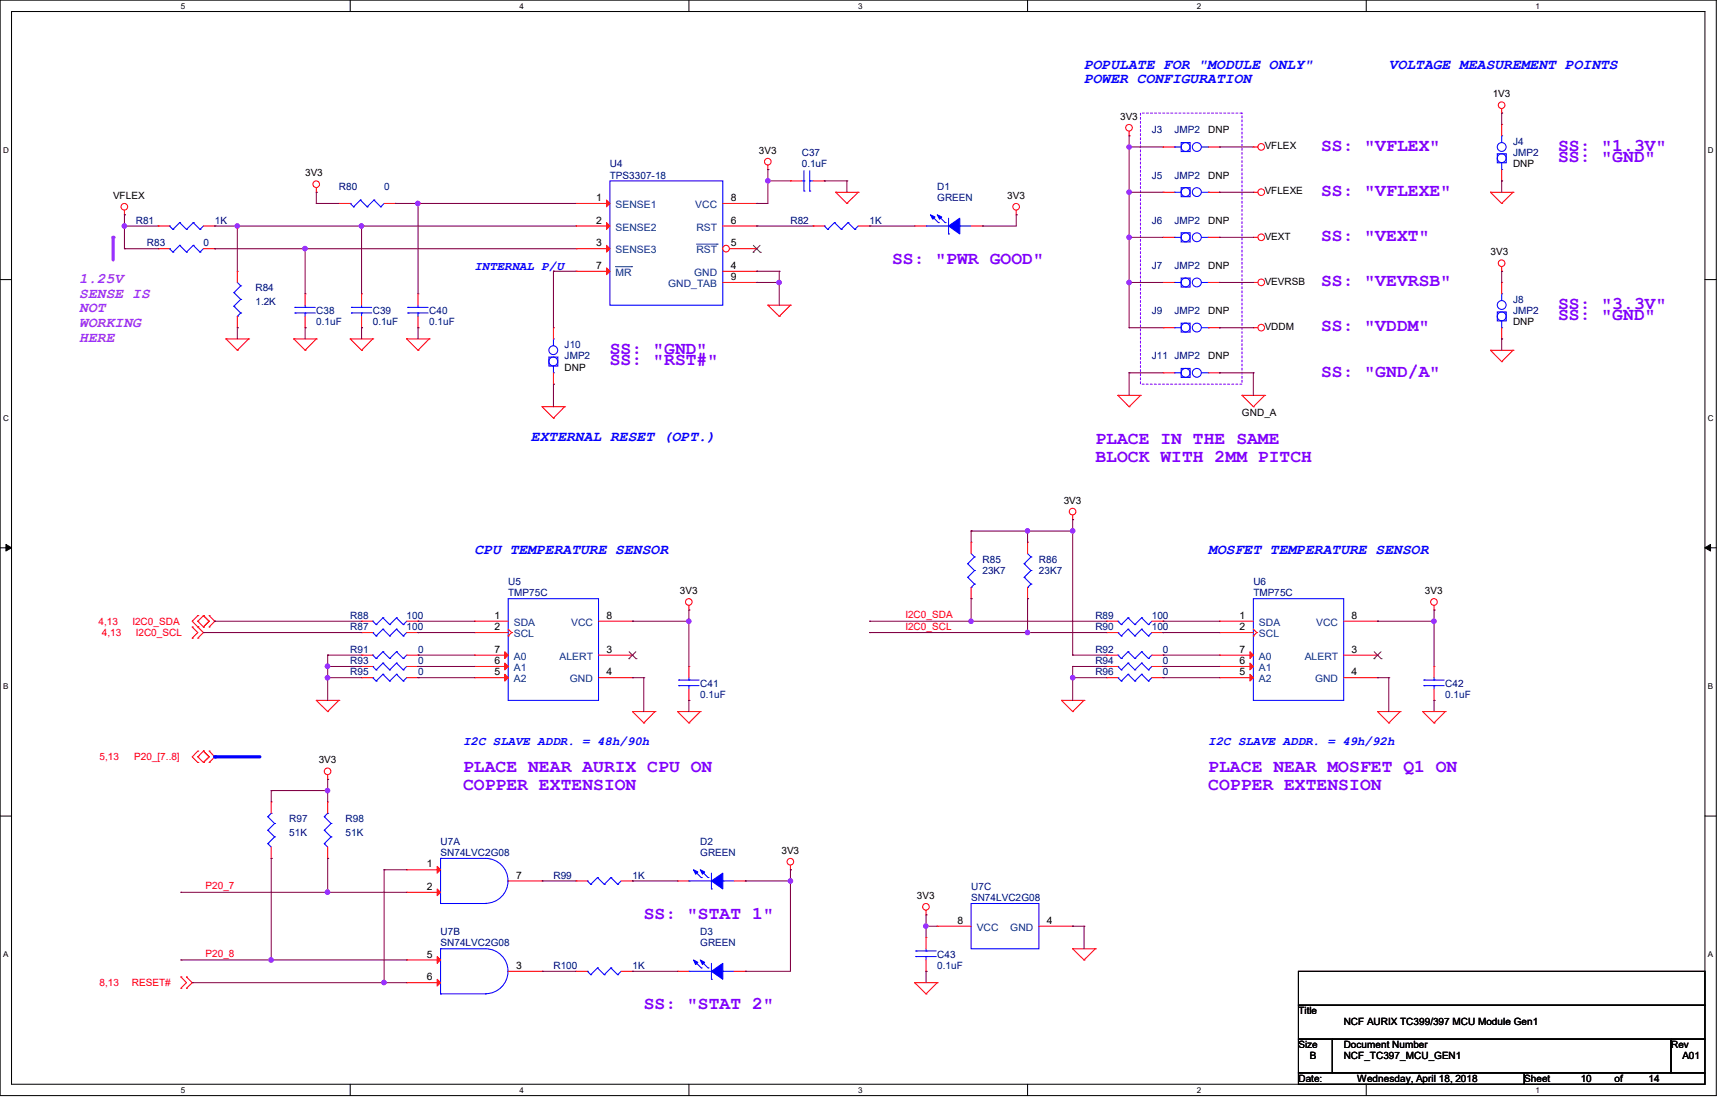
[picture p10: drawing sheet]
<svg xmlns="http://www.w3.org/2000/svg" width="432mm" height="279mm" viewBox="0 0 432 279" stroke-linecap="round" stroke-linejoin="round" font-family="sans-serif">
<path d="M0 0h428.6v273.6h-428.6zM2.9 2.9h422.9v267.8h-422.9z" fill="none" stroke="#000" stroke-width=".25"/>
<g fill="#fff">
<path d="M45.2 .4h1.1v2.2h-1.1z"/>
<path d="M45.2 271.1h1.1v2.2h-1.1z"/>
</g>
<path d="M87.5 0v2.9M87.5 270.7v2.9" fill="none" stroke="#000" stroke-width=".25"/>
<g fill="#fff">
<path d="M129.8 .4h1.1v2.2h-1.1z"/>
<path d="M129.8 271.1h1.1v2.2h-1.1z"/>
</g>
<path d="M172 0v2.9M172 270.7v2.9" fill="none" stroke="#000" stroke-width=".25"/>
<g fill="#fff">
<path d="M214.3 .4h1.1v2.2h-1.1z"/>
<path d="M214.3 271.1h1.1v2.2h-1.1z"/>
</g>
<path d="M256.6 0v2.9M256.6 270.7v2.9" fill="none" stroke="#000" stroke-width=".25"/>
<g fill="#fff">
<path d="M298.9 .4h1.1v2.2h-1.1z"/>
<path d="M298.9 271.1h1.1v2.2h-1.1z"/>
</g>
<path d="M341.2 0v2.9M341.2 270.7v2.9" fill="none" stroke="#000" stroke-width=".25"/>
<g fill="#fff">
<path d="M383.5 .4h1.1v2.2h-1.1z"/>
<path d="M383.5 271.1h1.1v2.2h-1.1z"/>
<path d="M.8 36.3h1.4v2.3h-1.4z"/>
<path d="M426.5 36.3h1.4v2.3h-1.4z"/>
<path d="M.8 103.3h1.4v2.2h-1.4z"/>
<path d="M426.5 103.3h1.4v2.2h-1.4z"/>
</g>
<path d="M0 69.8h2.9M425.8 69.8h2.8" fill="none" stroke="#000" stroke-width=".25"/>
<g fill="#fff">
<path d="M.8 170.2h1.3v2.3h-1.3z"/>
<path d="M426.5 170.2h1.3v2.3h-1.3z"/>
</g>
<path d="M0 136.8h2.9M425.8 136.8h2.8" fill="none" stroke="#000" stroke-width=".25"/>
<path d="M1.5 135.9l1.4 .9-1.4 .8zM425.8 136.8l1.4-.9v1.7z" fill="#000" stroke="#000" stroke-width=".25"/>
<g fill="#fff">
<path d="M.8 237.2h1.3v2.2h-1.3z"/>
<path d="M426.5 237.2h1.3v2.2h-1.3z"/>
</g>
<path d="M0 203.8h2.9M425.8 203.8h2.8" fill="none" stroke="#000" stroke-width=".25"/>
<path d="M284.8 28.2h25.4v67.7h-25.4z" fill="none" stroke="#8000ff" stroke-width=".25" stroke-dasharray=".5"/>
<path d="M28.2 59.3v5.6" fill="none" stroke="#f0f" stroke-width=".8"/>
<circle cx="28.2" cy="59.3" r=".4" fill="#f0f"/>
<g fill="none" stroke="#f00" stroke-width=".25">
<path d="M282 33.9h.1M282 32.8v1.1M290.4 36.7h.1M290.4 36.7h2.9M301.8 36.7h2.7M304.5 36.7h.1M313 36.7h.1M313 36.7h1.2M375 28.2h.1M375 27.1v1.1M31.1 53.6h.1M31.1 52.5v1.1"/>
<path d="M39.5 56.4h.1M39.5 56.4h2.8M50.8 56.4h2.8M53.6 56.4h.1M79 48h.1M79 46.9v1.1M84.6 50.8h.1M84.6 50.8h2.9M95.9 50.8h2.8M98.7 50.8h.1M143.8 50.8h.1M143.8 56.4h.1"/>
<path d="M143.8 50.8h8.5M143.8 56.4h8.5M191.8 42.3h.1M191.8 41.2v1.1M208.7 48h.1M208.7 48h5.6M208.7 48l2.8 2.8M211.5 50.8h.1M214.3 48h.1M214.3 48l-2.8 2.8M253.8 53.6h.1M253.8 52.5v1.1"/>
<path d="M290.4 48h.1M290.4 59.3h.1M290.4 48h2.9M290.4 59.3h2.9M301.8 48h2.7M301.8 59.3h2.7M304.5 48h.1M304.5 59.3h.1M313 59.3h.1M313 48h.1M313 48h1.2M313 59.3h1.2"/>
<path d="M372.2 48h.1M372.2 48h5.7M372.2 48l2.8 2.8M375 50.8h.1M377.9 48h.1M377.9 48l-2.9 2.8M59.3 67.7h.1M59.3 67.7v2.8M59.3 79v2.8M76.2 73.4h.1M76.2 73.4v2.8M76.2 79v2.8"/>
<path d="M90.3 73.4h.1M90.3 73.4v2.8M90.3 79v2.8M104.4 73.4h.1M104.4 73.4v2.8M104.4 79v2.8M143.8 62.1h.1M143.8 62.1h8.5M180.5 67.7h8.5M189 67.7h.1M191.8 76.2h.1M191.8 76.2h5.6"/>
<path d="M191.8 76.2l2.8 2.8M194.6 79h.1M197.4 76.2h.1M197.4 76.2l-2.8 2.8M290.4 70.5h.1M290.4 70.5h2.9M301.8 70.5h2.7M304.5 70.5h.1M313 70.5h.1M313 70.5h1.2M375 67.7h.1M375 70.5h.1"/>
<path d="M375 66.6v1.1M375 70.5v2.9M56.4 84.6h.1M56.4 84.6h5.7M56.4 84.6l2.9 2.9M59.3 87.5h.1M59.3 81.8h.1M62.1 84.6h.1M62.1 84.6l-2.8 2.9M73.4 84.6h.1M73.4 84.6h5.6M73.4 84.6l2.8 2.9"/>
<path d="M76.2 87.5h.1M76.2 81.8h.1M79 84.6h.1M79 84.6l-2.8 2.9M87.5 84.6h.1M87.5 84.6h5.6M87.5 84.6l2.8 2.9M90.3 87.5h.1M90.3 81.8h.1M93.1 84.6h.1M93.1 84.6l-2.8 2.9M101.6 84.6h.1"/>
<path d="M101.6 84.6h5.6M101.6 84.6l2.8 2.9M104.4 87.5h.1M104.4 81.8h.1M107.2 84.6h.1M107.2 84.6l-2.8 2.9M279.2 98.7h.1M279.2 98.7h5.6M279.2 98.7l2.8 2.9M284.8 98.7h.1M284.8 98.7l-2.8 2.9M290.4 93.1h.1"/>
<path d="M290.4 93.1h2.9M301.8 93.1h2.7M304.5 93.1h.1M310.2 98.7h.1M310.2 98.7h5.6M310.2 98.7l2.8 2.9M313 81.8h.1M313 81.8h1.2M315.8 98.7h.1M315.8 98.7l-2.8 2.9M372.2 87.5h.1M372.2 87.5h5.7"/>
<path d="M372.2 87.5l2.8 2.8M375 90.3h.1M375 84.6h.1M375 81.8v2.8M377.9 87.5h.1M377.9 87.5l-2.9 2.8M135.4 101.6h.1M135.4 101.6h5.6M135.4 101.6l2.8 2.8M138.2 104.4h.1M141 101.6h.1M141 101.6l-2.8 2.8"/>
<path d="M282 101.6h.1M313 101.6h.1M242.5 135.4h.1M242.5 135.4v2.8M256.6 135.4h.1M256.6 135.4v2.8M267.9 129.8h.1M267.9 128.6v1.2M48 159.3h.1M48 156.5h.1M48 156.5l1.4 1.4-1.4 1.4M49.4 153.7h.1"/>
<path d="M49.4 155.1h.1M49.4 156.5h.1M49.4 159.3h.1M49.4 155.1l1.4 1.4M49.4 153.7l-1.4 1.4 1.4 1.4M49.4 156.5l1.4 1.4-1.4 1.4M50.8 156.5h.1M50.8 153.7h.1M50.8 153.7l1.4 1.4-1.4 1.4M50.8 153.7l-1.4 1.4M52.2 153.7h.1M52.2 156.5h.1"/>
<path d="M52.2 153.7l1.4 1.4-1.4 1.4M90.3 155.1h.1M90.3 157.9h.1M90.3 155.1h2.8M90.3 157.9h2.8M101.6 155.1h2.8M101.6 157.9h2.8M104.4 155.1h.1M104.4 157.9h.1M172 152.3h.1M172 151.2v1.1M242.5 149.5h.1"/>
<path d="M242.5 146.7v2.8M256.6 149.5h.1M256.6 146.7v2.8M276.4 155.1h.1M276.4 157.9h.1M276.4 155.1h2.8M276.4 157.9h2.8M287.7 155.1h2.7M287.7 157.9h2.7M290.4 155.1h.1M290.4 157.9h.1M304.5 155.1h.1"/>
<path d="M304.5 157.9h.1M304.5 155.1h8.5M304.5 157.9h8.5M313 158.8h.1M313 157.1l.9 .8M313.9 157.9h.1M313.9 157.9l-.9 .9M335.6 155.1h8.4M344 155.1h.1M358.1 152.3h.1M358.1 151.2v1.1M79 174.9h.1"/>
<path d="M79 174.9h5.6M79 174.9l2.8 2.8M81.8 177.7h.1M84.6 174.9h.1M84.6 174.9l-2.8 2.8M90.3 163.6h.1M90.3 166.4h.1M90.3 169.2h.1M90.3 163.6h2.8M90.3 166.4h2.8M90.3 169.2h2.8M101.6 163.6h2.8"/>
<path d="M101.6 166.4h2.8M101.6 169.2h2.8M104.4 163.6h.1M104.4 166.4h.1M104.4 169.2h.1M157.9 177.7h.1M157.9 177.7h5.7M157.9 177.7l2.9 2.8M163.6 177.7h.1M163.6 177.7l-2.8 2.8M169.2 177.7h.1M169.2 177.7h5.7"/>
<path d="M169.2 177.7l2.8 2.8M174.9 177.7h.1M174.9 177.7l-2.9 2.8M265.1 174.9h.1M265.1 174.9h5.6M265.1 174.9l2.8 2.8M267.9 177.7h.1M270.7 174.9h.1M270.7 174.9l-2.8 2.8M276.4 166.4h.1M276.4 166.4h2.8M287.7 166.4h2.7"/>
<path d="M290.4 166.4h.1M304.5 163.6h.1M304.5 166.4h.1M304.5 169.2h.1M304.5 163.6h8.5M304.5 166.4h8.5M304.5 169.2h8.5M335.6 163.6h8.4M335.6 169.2h8.4M344 177.7h.1M344 169.2h.1M344 163.6h.1"/>
<path d="M344 177.7h5.7M344 177.7l2.8 2.8M349.7 177.7h.1M349.7 177.7l-2.9 2.8M355.3 177.7h.1M355.3 177.7h5.6M355.3 177.7l2.8 2.8M358.1 166.4h.1M358.1 174.9h.1M358.1 166.4v2.8M358.1 172v2.9M360.9 177.7h.1"/>
<path d="M360.9 177.7l-2.8 2.8M49.4 187.5h.1M49.4 189h.1M49.4 190.4h.1M49.4 189l1.4 1.4M49.4 187.5l-1.4 1.5 1.4 1.4M50.8 190.4h.1M50.8 187.5h.1M50.8 187.5l1.4 1.5-1.4 1.4M50.8 187.5l-1.4 1.5M52.2 187.5h.1M52.2 190.4h.1"/>
<path d="M52.2 187.5l1.4 1.5-1.4 1.4M81.8 194.6h.1M81.8 193.5v1.1M160.8 180.5h.1M172 180.5h.1M346.8 180.5h.1M358.1 180.5h.1M67.7 214.3h.1M67.7 200.2h.1M67.7 200.2v2.9M67.7 211.5v2.8M101.6 217.2h.1"/>
<path d="M101.6 217.2h8.4M126.9 220h8.5M135.4 220h.1M143.8 220h.1M143.8 220h2.9M155.1 220h2.8M157.9 220h.1M169.2 220h.1M169.2 220h2.8M183.3 220h2.8M186.1 220h.1M197.4 217.2h.1"/>
<path d="M197.4 216v1.2M101.6 222.8h.1M101.6 239.7h.1M101.6 222.8h8.4M101.6 239.7h8.4M231.3 228.4h.1M231.3 234.1h.1M231.3 227.3v1.1M231.3 234.1v2.8M231.3 239.7v2.8M234.1 231.3h.1M234.1 231.3h8.4"/>
<path d="M259.5 231.3h8.4M267.9 236.9h.1M267.9 231.3h.1M267.9 236.9h5.7M267.9 236.9l2.8 2.8M270.7 239.7h.1M273.6 236.9h.1M273.6 236.9l-2.9 2.8M45.2 246.8h.1M45.2 243.9h.1M45.2 243.9l1.4 1.5-1.4 1.4M46.6 243.9h.1"/>
<path d="M46.6 246.8h.1M46.6 243.9l1.4 1.5-1.4 1.4M101.6 245.4h.1M101.6 245.4h8.4M126.9 242.5h8.5M135.4 242.5h.1M169.2 242.5h.1M169.2 242.5h2.8M183.3 242.5h2.8M186.1 242.5h.1M228.4 245.4h.1M228.4 245.4h5.7"/>
<path d="M228.4 245.4l2.9 2.8M231.3 248.2h.1M231.3 242.5h.1M234.1 245.4h.1M234.1 245.4l-2.8 2.8"/>
<circle cx="282" cy="31.9" r=".83"/>
<circle cx="315" cy="36.7" r=".83"/>
<circle cx="375" cy="26.3" r=".83"/>
<circle cx="31.1" cy="51.6" r=".83"/>
<circle cx="79" cy="46" r=".83"/>
<circle cx="191.7" cy="40.4" r=".83"/>
<circle cx="253.8" cy="51.6" r=".83"/>
<circle cx="315" cy="48" r=".83"/>
<circle cx="315" cy="59.2" r=".83"/>
<circle cx="315" cy="70.5" r=".83"/>
<circle cx="375" cy="65.7" r=".83"/>
<circle cx="315" cy="81.8" r=".83"/>
<circle cx="267.9" cy="127.7" r=".83"/>
<circle cx="172" cy="150.3" r=".83"/>
<circle cx="358.1" cy="150.3" r=".83"/>
<circle cx="81.8" cy="192.6" r=".83"/>
<circle cx="197.4" cy="215.2" r=".83"/>
<circle cx="231.2" cy="226.4" r=".83"/>
</g>
<path d="M324.3 242.5h101.5v8.5h-101.5zM324.3 251h101.5v8.5h-101.5zM324.3 259.5h8.4v8.4h-8.4zM332.7 259.5h84.6v8.4h-84.6zM417.3 259.5h8.5v8.4h-8.5zM324.3 267.9h56.4v2.8h-56.4zM380.7 267.9h45.1v2.8h-45.1z" fill="none" stroke="#000" stroke-width=".25"/>
<g fill="none" stroke="#00f" stroke-width=".25">
<path d="M293.3 36.7h.1M293.3 36.7h1.7M295 35.6h2.2v2.2h-2.2zM300.1 36.7h1.7M301.8 36.7h.1M42.3 56.4h.1M42.3 56.4l.9 .9M43.2 57.3h.1M44.9 55.6h.1M44.9 55.6l1.7 1.7M44.9 55.6l-1.7 1.7M46.6 57.3h.1"/>
<path d="M48.3 55.6h.1M48.3 55.6l1.7 1.7M48.3 55.6l-1.7 1.7M50 57.3h.1M50.8 56.4l-.8 .9M87.5 50.8h.1M87.5 50.8l.8 .8M88.3 51.6h.1M90 50h.1M90 50l1.7 1.6M90 50l-1.7 1.6M91.7 51.6h.1"/>
<path d="M93.4 50h.1M93.4 50l1.7 1.6M93.4 50l-1.7 1.6M95.1 51.6h.1M95.9 50.8l-.8 .8M152.3 45.2h28.2v31h-28.2zM293.3 48h.1M293.3 59.3h.1M293.3 48h1.7M293.3 59.3h1.7M295 46.9h2.2v2.2h-2.2zM295 58.1h2.2v2.3h-2.2z"/>
<path d="M300.1 48h1.7M300.1 59.3h1.7M301.8 48h.1M301.8 59.3h.1M58.4 73.1h.1M58.4 76.5h.1M58.4 73.1l1.7 1.7M58.4 76.5l1.7 1.6M59.3 79h.1M59.3 70.5l.8 .9M60.1 71.4h.1M60.1 74.8h.1"/>
<path d="M60.1 78.1h.1M60.1 71.4l-1.7 1.7M60.1 74.8l-1.7 1.7M60.1 78.1l-.8 .9M73.7 78.1h.1M73.7 76.8h.1M73.7 78.1h5M73.7 76.8h5M76.2 76.8h.1M76.2 78.1h.1M76.2 76.2v.6M76.2 78.1v.9"/>
<path d="M87.8 78.1h.1M87.8 76.8h.1M87.8 78.1h5M87.8 76.8h5M90.3 76.8h.1M90.3 78.1h.1M90.3 76.2v.6M90.3 78.1v.9M101.9 78.1h.1M101.9 76.8h.1M101.9 78.1h5M101.9 76.8h5"/>
<path d="M104.4 76.8h.1M104.4 78.1h.1M104.4 76.2v.6M104.4 78.1v.9M293.3 70.5h.1M293.3 70.5h1.7M295 69.4h2.2v2.3h-2.2zM300.1 70.5h1.7M301.8 70.5h.1M373.9 77.9h2.3v2.2h-2.3zM375 73.4h.1M375 73.4v1.7"/>
<path d="M293.3 93.1h.1M293.3 93.1h1.7M295 92h2.2v2.2h-2.2zM300.1 93.1h1.7M301.8 93.1h.1M375 81.8h.1M375 80.1v1.7M242.5 138.2l.9 .9M243.4 139.1h.1M243.4 139.1l-1.7 1.7M256.6 138.2l.9 .9M257.5 139.1h.1"/>
<path d="M257.5 139.1l-1.7 1.7M93.1 155.1h.1M93.1 157.9h.1M93.1 155.1l.8 .9M93.1 157.9l.8 .9M93.9 156h.1M93.9 158.8h.1M95.6 154.3h.1M95.6 157.1h.1M95.6 154.3l1.7 1.7M95.6 154.3l-1.7 1.7M95.6 157.1l1.7 1.7"/>
<path d="M95.6 157.1l-1.7 1.7M97.3 156h.1M97.3 158.8h.1M99 154.3h.1M99 157.1h.1M99 154.3l1.7 1.7M99 154.3l-1.7 1.7M99 157.1l1.7 1.7M99 157.1l-1.7 1.7M100.7 156h.1M100.7 158.8h.1M101.6 155.1l-.9 .9"/>
<path d="M101.6 157.9l-.9 .9M241.7 140.8h.1M241.7 144.1h.1M241.7 140.8l1.7 1.7M241.7 144.1l1.7 1.7M242.5 146.7h.1M243.4 142.5h.1M243.4 145.8h.1M243.4 142.5l-1.7 1.6M243.4 145.8l-.9 .9M255.8 140.8h.1M255.8 144.1h.1"/>
<path d="M255.8 140.8l1.7 1.7M255.8 144.1l1.7 1.7M256.6 146.7h.1M257.5 142.5h.1M257.5 145.8h.1M257.5 142.5l-1.7 1.6M257.5 145.8l-.9 .9M279.2 155.1h.1M279.2 157.9h.1M279.2 155.1l.8 .9M279.2 157.9l.8 .9M280 156h.1"/>
<path d="M280 158.8h.1M281.7 154.3h.1M281.7 157.1h.1M281.7 154.3l1.7 1.7M281.7 154.3l-1.7 1.7M281.7 157.1l1.7 1.7M281.7 157.1l-1.7 1.7M283.4 156h.1M283.4 158.8h.1M285.1 154.3h.1M285.1 157.1h.1M285.1 154.3l1.7 1.7"/>
<path d="M285.1 154.3l-1.7 1.7M285.1 157.1l1.7 1.7M285.1 157.1l-1.7 1.7M286.8 156h.1M286.8 158.8h.1M287.7 155.1l-.9 .9M287.7 157.9l-.9 .9M313 149.5h22.6v25.4h-22.6zM93.1 163.6h.1M93.1 166.4h.1M93.1 169.2h.1M93.1 163.6l.8 .8"/>
<path d="M93.1 166.4l.8 .9M93.1 169.2l.8 .9M93.9 164.4h.1M93.9 167.3h.1M93.9 170.1h.1M95.6 162.7h.1M95.6 165.6h.1M95.6 168.4h.1M95.6 162.7l1.7 1.7M95.6 162.7l-1.7 1.7M95.6 165.6l1.7 1.7M95.6 165.6l-1.7 1.7"/>
<path d="M95.6 168.4l1.7 1.7M95.6 168.4l-1.7 1.7M97.3 164.4h.1M97.3 167.3h.1M97.3 170.1h.1M99 162.7h.1M99 165.6h.1M99 168.4h.1M99 162.7l1.7 1.7M99 162.7l-1.7 1.7M99 165.6l1.7 1.7M99 165.6l-1.7 1.7"/>
<path d="M99 168.4l1.7 1.7M99 168.4l-1.7 1.7M100.7 164.4h.1M100.7 167.3h.1M100.7 170.1h.1M101.6 163.6l-.9 .8M101.6 166.4l-.9 .9M101.6 169.2l-.9 .9M279.2 166.4h.1M279.2 166.4l.8 .9M280 167.3h.1M281.7 165.6h.1"/>
<path d="M281.7 165.6l1.7 1.7M281.7 165.6l-1.7 1.7M283.4 167.3h.1M285.1 165.6h.1M285.1 165.6l1.7 1.7M285.1 165.6l-1.7 1.7M286.8 167.3h.1M287.7 166.4l-.9 .9M355.6 171.2h.1M355.6 169.8h.1M355.6 171.2h5.1M355.6 169.8h5.1"/>
<path d="M358.1 169.8h.1M358.1 171.2h.1M358.1 169.2v.6M358.1 171.2v.8M66.9 210.7h.1M66.9 207.3h.1M66.9 203.9h.1M66.9 210.7l.8 .8M66.9 207.3l1.7 1.7M66.9 203.9l1.7 1.7M67.7 203.1h.1M67.7 203.1l-.8 .8"/>
<path d="M68.6 209h.1M68.6 205.6h.1M68.6 209l-1.7 1.7M68.6 205.6l-1.7 1.7M110 214.3h11.3a5.6 5.6 0 0 1 5.6 5.7 5.6 5.6 0 0 1-5.6 5.6M110 214.3h.1M110 214.3v11.3M146.7 220h.1M146.7 220l.8 .8M149.2 219.1h.1M149.2 219.1l1.7 1.7M149.2 219.1l-1.7 1.7"/>
<path d="M152.6 219.1h.1M152.6 219.1l1.7 1.7M152.6 219.1l-1.7 1.7M155.1 220l-.8 .8M172 220h.1M172 220h5.7M173.4 217.4l1.7 1.7M175.1 219.1h.1M175.1 217.4l1.7 1.7M176.8 219.1h.1M177.7 218v4M180.5 220h.1"/>
<path d="M180.5 220h2.8M110 225.6h.1M110 236.9h11.3a5.6 5.6 0 0 1 5.6 5.7v-.1a5.6 5.6 0 0 1-5.6 5.6M110 236.9h.1M110 236.9v11.3M110 225.6h11.3M121.3 225.6h.1M147.5 220.8h.1M150.9 220.8h.1M154.3 220.8h.1M173.4 240l1.7 1.7M175.1 240l1.7 1.7"/>
<path d="M177.7 222h.1M228.7 238.8h.1M228.7 237.4h.1M228.7 238.8h5.1M228.7 237.4h5.1M231.3 237.4h.1M231.3 238.8h.1M231.3 236.9v.5M231.3 238.8v.9M242.5 225.6h17v11.3h-17zM110 248.2h.1M110 248.2h11.3"/>
<path d="M121.3 248.2h.1M172 242.5h.1M172 242.5h5.7M175.1 241.7h.1M176.8 241.7h.1M177.7 244.5h.1M177.7 240.5v4M180.5 242.5h.1M180.5 242.5h2.8"/>
<circle cx="296.1" cy="36.7" r="1.1"/>
<circle cx="298.9" cy="36.7" r="1.11"/>
<circle cx="296.1" cy="48" r="1.1"/>
<circle cx="296.1" cy="59.2" r="1.1"/>
<circle cx="298.9" cy="48" r="1.11"/>
<circle cx="298.9" cy="59.3" r="1.11"/>
<circle cx="296.1" cy="70.5" r="1.1"/>
<circle cx="298.9" cy="70.5" r="1.11"/>
<circle cx="375" cy="76.2" r="1.1"/>
<circle cx="375" cy="79" r="1.1"/>
<circle cx="296.1" cy="93.1" r="1.1"/>
<circle cx="298.9" cy="93.1" r="1.11"/>
</g>
<g fill="#f00" stroke="#f00" stroke-width=".25">
<path d="M312.2 162.7l.8 .9-.8 .8z"/>
<path d="M312.2 165.6l.8 .8-.8 .9z"/>
<path d="M312.2 168.4l.8 .8-.8 .9z"/>
<path d="M109.2 216.3l.8 .9-.8 .8z"/>
<path d="M109.2 222l.8 .8-.8 .8z"/>
<path d="M109.2 238.8l.8 .9-.8 .8z"/>
<path d="M109.2 244.5l.8 .9-.8 .8z"/>
<path d="M151.5 50l.8 .8-.8 .8z"/>
<path d="M151.5 55.6l.8 .8-.8 .9z"/>
<path d="M151.5 61.3l.8 .8-.8 .8z"/>
</g>
<path d="M343.2 164.5h.1M343.2 162.7l1.7 1.8M344.9 162.7l-1.7 1.8M344.9 164.5h.1" fill="none" stroke="#804000" stroke-width=".25"/>
<g fill="#00f" stroke="#00f" stroke-width=".25">
<path d="M177.7 220l2.8-2v4z" fill-rule="evenodd"/>
<path d="M173.2 217.2l1.1 .5-.6 .6z" fill-rule="evenodd"/>
<path d="M174.9 217.2l1.1 .5-.6 .6z" fill-rule="evenodd"/>
<path d="M177.7 242.5l2.8-2v4z" fill-rule="evenodd"/>
<path d="M173.2 239.7l1.1 .6-.6 .5z" fill-rule="evenodd"/>
<path d="M174.9 239.7l1.1 .6-.6 .5z" fill-rule="evenodd"/>
</g>
<circle cx="181.3" cy="62.1" r=".83" fill="#fff" stroke="#f00" stroke-width=".25"/>
<g fill="none" stroke="#f00" stroke-width=".25">
<path d="M375 31.1h.1M375 31.1v2.8M180.5 56.4h8.5M180.5 50.8h8.5M189 56.4h.1M189 50.8h.1M197.4 45.2h.1M197.4 45.2h2.8M203.1 56.4h.1M203.1 56.4h2.8M203.1 45.2h2.8M205.9 45.2h.1"/>
<path d="M214.3 56.4h2.9M217.2 56.4h.1M228.4 56.4h.1M228.4 56.4h2.9M242.5 56.4h2.9M245.4 56.4h.1M375 45.2h.1M375 42.3v2.9M39.5 62.1h.1M39.5 62.1h2.8M50.8 62.1h2.8M53.6 62.1h.1"/>
<path d="M143.8 67.7h.1M143.8 67.7h8.5M180.5 70.5h8.5M182.2 62.1h6.8M189 62.1h.1M189 70.5h.1M138.2 95.9h.1M138.2 81.8h.1M138.2 81.8v2.8M138.2 93.1v2.8M290.4 81.8h.1M290.4 81.8h2.9"/>
<path d="M301.8 81.8h2.7M304.5 81.8h.1M118.5 155.1h.1M118.5 157.9h.1M118.5 155.1h8.4M118.5 157.9h8.4M126.9 158.8h.1M126.9 157.1l.9 .8M127.8 157.9h.1M127.8 157.9l-.9 .9M149.5 155.1h8.4M157.9 155.1h.1"/>
<path d="M118.5 163.6h.1M118.5 166.4h.1M118.5 169.2h.1M118.5 169.2h8.4M118.5 163.6h8.4M118.5 166.4h8.4M149.5 169.2h8.4M149.5 163.6h8.4M157.9 169.2h.1M157.9 163.6h.1M172 166.4h.1M172 174.9h.1"/>
<path d="M172 166.4v2.8M172 172v2.9M276.4 169.2h.1M276.4 163.6h.1M276.4 169.2h2.8M276.4 163.6h2.8M287.7 169.2h2.7M287.7 163.6h2.7M290.4 169.2h.1M290.4 163.6h.1M81.8 214.3h.1M81.8 200.2h.1"/>
<path d="M81.8 200.2v2.9M81.8 211.5v2.8M143.8 242.5h.1M143.8 242.5h2.9M155.1 242.5h2.8M157.9 242.5h.1"/>
</g>
<path d="M188.1 63h.1M188.1 61.3l1.8 1.7M189.8 61.3l-1.7 1.7M189.9 63h.1M157.1 164.5h.1M157.1 162.7l1.7 1.8M158.8 162.7l-1.7 1.8M158.8 164.5h.1" fill="none" stroke="#804000" stroke-width=".25"/>
<path d="M153.7 66.6h4M157.7 66.6h.1M173.9 61h5.2M179.1 61h.1" fill="none" stroke="#004080" stroke-width=".25"/>
<g fill="#f00" stroke="#f00" stroke-width=".25">
<path d="M151.5 66.9l.8 .8-.8 .9z"/>
<path d="M126.1 162.7l.8 .9-.8 .8z"/>
<path d="M126.1 165.6l.8 .8-.8 .9z"/>
<path d="M126.1 168.4l.8 .8-.8 .9z"/>
</g>
<g fill="none" stroke="#00f" stroke-width=".25">
<path d="M373.9 38.4h2.3v2.2h-2.3zM375 33.9h.1M375 33.9v1.7M200.2 45.2h.6M200.8 45.2h.1M200.8 47.7h.1M200.8 42.6v5.1M202.2 47.7h.1M202.2 45.2h.1M202.2 45.2h.9M202.2 42.6v5.1M205.9 56.4h.1"/>
<path d="M205.9 56.4l.8 .9M206.7 57.3h.1M208.4 55.6h.1M208.4 55.6l1.7 1.7M208.4 55.6l-1.7 1.7M210.1 57.3h.1M211.8 55.6h.1M211.8 55.6l1.7 1.7M211.8 55.6l-1.7 1.7M213.5 57.3h.1M214.3 56.4l-.8 .9M231.3 56.4h.1"/>
<path d="M231.3 56.4h5.6M232.7 53.9l1.7 1.7M234.4 55.6h.1M234.4 53.9l1.7 1.7M236.1 55.6h.1M236.9 58.4h.1M236.9 54.5v3.9M239.7 56.4h.1M239.7 56.4h2.8M375 42.3h.1M375 40.6v1.7M42.3 62.1h.1"/>
<path d="M42.3 62.1l.9 .8M43.2 62.9h.1M44.9 61.3h.1M44.9 61.3l1.7 1.6M44.9 61.3l-1.7 1.6M46.6 62.9h.1M48.3 61.3h.1M48.3 61.3l1.7 1.6M48.3 61.3l-1.7 1.6M50 62.9h.1M50.8 62.1l-.8 .8M137.1 89.2h2.2v2.2h-2.2z"/>
<path d="M138.2 84.6h.1M138.2 93.1h.1M138.2 84.6v1.7M138.2 91.4v1.7M293.3 81.8h.1M293.3 81.8h1.7M295 80.7h2.2v2.2h-2.2zM300.1 81.8h1.7M301.8 81.8h.1M126.9 149.5h22.6v25.4h-22.6zM169.5 171.2h.1M169.5 169.8h.1"/>
<path d="M169.5 171.2h5.1M169.5 169.8h5.1M172 169.8h.1M172 171.2h.1M172 169.2v.6M172 171.2v.8M279.2 169.2h.1M279.2 163.6h.1M279.2 169.2l.8 .9M279.2 163.6l.8 .8M280 170.1h.1M280 164.4h.1"/>
<path d="M281.7 168.4h.1M281.7 162.7h.1M281.7 168.4l1.7 1.7M281.7 168.4l-1.7 1.7M281.7 162.7l1.7 1.7M281.7 162.7l-1.7 1.7M283.4 170.1h.1M283.4 164.4h.1M285.1 168.4h.1M285.1 162.7h.1M285.1 168.4l1.7 1.7M285.1 168.4l-1.7 1.7"/>
<path d="M285.1 162.7l1.7 1.7M285.1 162.7l-1.7 1.7M286.8 170.1h.1M286.8 164.4h.1M287.7 169.2l-.9 .9M287.7 163.6l-.9 .8M81 210.7h.1M81 207.3h.1M81 203.9h.1M81 210.7l.8 .8M81 207.3l1.7 1.7M81 203.9l1.7 1.7"/>
<path d="M81.8 203.1h.1M81.8 203.1l-.8 .8M82.7 209h.1M82.7 205.6h.1M82.7 209l-1.7 1.7M82.7 205.6l-1.7 1.7M146.7 242.5h.1M146.7 242.5l.8 .9M147.5 243.4h.1M149.2 241.7h.1M149.2 241.7l1.7 1.7M149.2 241.7l-1.7 1.7"/>
<path d="M150.9 243.4h.1M152.6 241.7h.1M152.6 241.7l1.7 1.7M152.6 241.7l-1.7 1.7M154.3 243.4h.1M155.1 242.5l-.8 .9"/>
<circle cx="375" cy="39.5" r="1.1"/>
<circle cx="375" cy="36.7" r="1.1"/>
<circle cx="138.2" cy="90.3" r="1.1"/>
<circle cx="138.2" cy="87.4" r="1.1"/>
<circle cx="296.1" cy="81.8" r="1.1"/>
<circle cx="298.9" cy="81.8" r="1.11"/>
</g>
<g fill="#00f" stroke="#00f" stroke-width=".25">
<path d="M236.9 56.4l2.8-1.9v3.9z" fill-rule="evenodd"/>
<path d="M232.4 53.6l1.1 .6-.5 .5z" fill-rule="evenodd"/>
<path d="M234.1 53.6l1.1 .6-.5 .5z" fill-rule="evenodd"/>
</g>
<g fill="none" stroke="#800040" stroke-width=".25">
<path d="M282 36.7h.1M282 33.9h.1M282 36.7h8.4M282 33.9v47.9M304.5 36.7h.1M304.5 36.7h8.5M375 28.2h.1M375 28.2v2.9M31.1 56.4h.1M31.1 53.6h.1M31.1 56.4h8.4M31.1 53.6v8.5"/>
<path d="M53.6 56.4h.1M53.6 56.4h90.2M59.3 56.4h.1M59.3 56.4v11.3M79 48h.1M79 50.8h.1M79 48v2.8M79 50.8h5.6M90.3 56.4h.1M90.3 56.4v17M98.7 50.8h.1M98.7 50.8h45.1"/>
<path d="M104.4 50.8h.1M104.4 50.8v22.6M189 56.4h.1M189 50.8h.1M189 56.4h14.1M191.8 42.3h.1M191.8 45.2h.1M191.8 42.3v8.5h-2.8M191.8 45.2h5.6M205.9 45.2h.1M205.9 45.2h5.6M211.5 45.2h.1"/>
<path d="M211.5 45.2v2.8M217.2 56.4h.1M217.2 56.4h11.2M245.4 56.4h.1M253.8 53.6h.1M253.8 53.6v2.8h-8.4M282 48h.1M282 59.3h.1M282 48h8.4M282 59.3h8.4M304.5 48h.1M304.5 59.3h.1"/>
<path d="M304.5 48h8.5M304.5 59.3h8.5M375 45.2h.1M375 45.2v2.8M31.1 62.1h.1M31.1 62.1h8.4M53.6 62.1h.1M53.6 62.1h90.2M76.2 62.1h.1M76.2 62.1v11.3M138.2 67.7h.1M138.2 67.7h5.6"/>
<path d="M138.2 67.7v14.1M189 70.5h.1M189 67.7h.1M189 70.5h5.6M189 67.7h5.6M194.6 70.5h.1M194.6 67.7h.1M194.6 67.7v8.5M282 70.5h.1M282 70.5h8.4M304.5 70.5h.1M304.5 70.5h8.5"/>
<path d="M375 67.7h.1M375 67.7v2.8M59.3 81.8h.1M59.3 81.8v2.8M76.2 81.8h.1M76.2 81.8v2.8M90.3 81.8h.1M90.3 81.8v2.8M104.4 81.8h.1M104.4 81.8v2.8M138.2 95.9h.1M138.2 95.9v5.7"/>
<path d="M282 81.8h.1M282 93.1h.1M282 81.8h8.4M282 93.1v5.6M282 93.1h8.4M304.5 81.8h.1M304.5 93.1h.1M304.5 81.8h8.5M304.5 93.1h8.5M313 93.1h.1M313 93.1v5.6M375 84.6h.1"/>
<path d="M375 84.6v2.9M242.5 132.6h.1M242.5 132.6h25.4M242.5 132.6v2.8M256.6 132.6h.1M256.6 132.6v2.8M267.9 132.6h.1M267.9 129.8h.1M267.9 129.8v33.8M50.8 157.9h.1M50.8 157.9h39.5M53.6 155.1h.1"/>
<path d="M53.6 155.1h36.7M104.4 157.9h.1M104.4 155.1h.1M104.4 155.1h14.1M104.4 157.9h14.1M157.9 155.1h.1M157.9 155.1h14.1M172 155.1h.1M172 152.3h.1M172 152.3v14.1M217.2 157.9h.1M217.2 155.1h.1"/>
<path d="M217.2 155.1h59.2M217.2 157.9h59.2M242.5 149.5h.1M242.5 155.1h.1M242.5 149.5v5.6M256.6 149.5h.1M256.6 157.9h.1M256.6 149.5v8.4M290.4 155.1h.1M290.4 157.9h.1M290.4 155.1h14.1M290.4 157.9h14.1"/>
<path d="M344 155.1h.1M344 155.1h14.1M358.1 155.1h.1M358.1 152.3h.1M358.1 152.3v14.1M81.8 166.4h.1M81.8 163.6h.1M81.8 169.2h.1M81.8 169.2h8.5M81.8 166.4h8.5M81.8 163.6v11.3M81.8 163.6h8.5"/>
<path d="M104.4 163.6h.1M104.4 166.4h.1M104.4 169.2h.1M104.4 169.2h14.1M104.4 166.4h14.1M104.4 163.6h14.1M157.9 169.2h.1M157.9 169.2h2.9M160.8 169.2h.1M160.8 169.2v8.5M172 174.9h.1M172 174.9v2.8"/>
<path d="M267.9 166.4h.1M267.9 169.2h.1M267.9 163.6h.1M267.9 169.2h8.5M267.9 166.4h8.5M267.9 163.6h8.5M267.9 166.4v8.5M290.4 169.2h.1M290.4 163.6h.1M290.4 166.4h.1M290.4 169.2h14.1M290.4 166.4h14.1"/>
<path d="M290.4 163.6h14.1M344 169.2h.1M344 169.2h2.8M346.8 169.2h.1M346.8 169.2v8.5M358.1 174.9h.1M358.1 174.9v2.8M67.7 197.4h.1M67.7 197.4v2.8M67.7 197.4h14.1M81.8 194.6h.1M81.8 197.4h.1"/>
<path d="M81.8 194.6v5.6M67.7 214.3h.1M67.7 214.3v25.4M81.8 214.3h.1M81.8 214.3v8.5M95.9 217.2h.1M95.9 217.2h5.7M95.9 217.2v28.2M135.4 220h.1M135.4 220h8.4M157.9 220h.1M157.9 220h11.3"/>
<path d="M186.1 220h.1M186.1 220h11.3M197.4 217.2h.1M197.4 220h.1M197.4 217.2v25.3h-11.3M45.2 239.7h.1M45.2 222.8h.1M45.2 222.8h56.4M45.2 239.7h56.4M67.7 239.7h.1M81.8 222.8h.1M231.3 228.4h.1"/>
<path d="M231.3 231.3h.1M231.3 231.3h2.8M231.3 228.4v5.7M267.9 231.3h.1M267.9 231.3h2.8M270.7 231.3h.1M270.7 231.3v5.6M95.9 245.4h.1M95.9 245.4h5.7M135.4 242.5h.1M135.4 242.5h8.4M157.9 242.5h.1"/>
<path d="M157.9 242.5h11.3M186.1 242.5h.1M231.3 242.5h.1M231.3 242.5v2.9"/>
</g>
<g fill="#f0f" stroke="#f0f" stroke-width=".25">
<circle cx="194.6" cy="70.5" r=".55"/>
<circle cx="59.2" cy="56.4" r=".54"/>
<circle cx="104.4" cy="50.8" r=".55"/>
<circle cx="90.3" cy="56.4" r=".55"/>
<circle cx="191.8" cy="45.1" r=".55"/>
<circle cx="172" cy="155.1" r=".54"/>
<circle cx="81.8" cy="166.4" r=".55"/>
<circle cx="81.8" cy="169.2" r=".55"/>
<circle cx="256.6" cy="132.5" r=".54"/>
<circle cx="267.9" cy="132.5" r=".55"/>
<circle cx="256.6" cy="157.9" r=".54"/>
<circle cx="242.5" cy="155.1" r=".54"/>
<circle cx="358.1" cy="155.1" r=".55"/>
<circle cx="267.9" cy="169.2" r=".55"/>
<circle cx="76.2" cy="62.1" r=".55"/>
<circle cx="31" cy="56.4" r=".54"/>
<circle cx="282" cy="48" r=".55"/>
<circle cx="282" cy="36.7" r=".55"/>
<circle cx="282" cy="59.2" r=".55"/>
<circle cx="282" cy="70.5" r=".55"/>
<circle cx="197.4" cy="220" r=".55"/>
<circle cx="231.2" cy="231.2" r=".55"/>
<circle cx="81.8" cy="197.4" r=".55"/>
<circle cx="67.7" cy="239.7" r=".55"/>
<circle cx="81.8" cy="222.8" r=".55"/>
</g>
<path d="M53.6 189h11.3" fill="none" stroke="#00f" stroke-width=".8"/>
<circle cx="53.6" cy="189" r=".4" fill="#00f"/>
<path d="M48 245.4h.1M48 245.4h47.9" fill="none" stroke="#800040" stroke-width=".25"/>
<g fill="#f0f" stroke="#f0f" stroke-width=".25">
<circle cx="95.9" cy="245.3" r=".55"/>
<circle cx="194.6" cy="70.5" r=".55"/>
<circle cx="59.2" cy="56.4" r=".54"/>
<circle cx="104.4" cy="50.8" r=".55"/>
<circle cx="90.3" cy="56.4" r=".55"/>
<circle cx="191.8" cy="45.1" r=".55"/>
<circle cx="172" cy="155.1" r=".54"/>
<circle cx="81.8" cy="166.4" r=".55"/>
<circle cx="81.8" cy="169.2" r=".55"/>
<circle cx="256.6" cy="132.5" r=".54"/>
<circle cx="267.9" cy="132.5" r=".55"/>
<circle cx="256.6" cy="157.9" r=".54"/>
<circle cx="242.5" cy="155.1" r=".54"/>
<circle cx="358.1" cy="155.1" r=".55"/>
<circle cx="267.9" cy="169.2" r=".55"/>
<circle cx="76.2" cy="62.1" r=".55"/>
<circle cx="31" cy="56.4" r=".54"/>
<circle cx="282" cy="48" r=".55"/>
<circle cx="282" cy="36.7" r=".55"/>
<circle cx="282" cy="59.2" r=".55"/>
<circle cx="282" cy="70.5" r=".55"/>
<circle cx="197.4" cy="220" r=".55"/>
<circle cx="231.2" cy="231.2" r=".55"/>
<circle cx="81.8" cy="197.4" r=".55"/>
<circle cx="67.7" cy="239.7" r=".55"/>
<circle cx="81.8" cy="222.8" r=".55"/>
</g>
<g font-size="4.5" fill="#8000ff">
<text x="329.9" y="37.7">SS: &quot;VFLEX&quot;</text>
<text x="389.1" y="37.7">SS: &quot;1.3V&quot;</text>
<text x="389.1" y="40.5">SS: &quot;GND&quot;</text>
<text x="329.9" y="48.9">SS: &quot;VFLEXE&quot;</text>
<text x="222.8" y="65.9">SS: &quot;PWR GOOD&quot;</text>
<text x="329.9" y="60.2">SS: &quot;VEXT&quot;</text>
<text x="329.9" y="71.5">SS: &quot;VEVRSB&quot;</text>
<text x="389.1" y="77.1">SS: &quot;3.3V&quot;</text>
<text x="329.9" y="82.8">SS: &quot;VDDM&quot;</text>
<text x="389.1" y="80">SS: &quot;GND&quot;</text>
<text x="152.3" y="88.4">SS: &quot;GND&quot;</text>
<text x="152.3" y="91.2">SS: &quot;RST#&quot;</text>
<text x="329.9" y="94.1">SS: &quot;GND/A&quot;</text>
<text x="273.6" y="111">PLACE IN THE SAME</text>
<text x="273.6" y="115.4">BLOCK WITH 2MM PITCH</text>
<text x="115.7" y="192.7">PLACE NEAR AURIX CPU ON</text>
<text x="115.7" y="197.2">COPPER EXTENSION</text>
<text x="301.8" y="192.7">PLACE NEAR MOSFET Q1 ON</text>
<text x="301.8" y="197.2">COPPER EXTENSION</text>
<text x="160.8" y="229.4">SS: &quot;STAT 1&quot;</text>
<text x="160.8" y="251.9">SS: &quot;STAT 2&quot;</text>
</g>
<g font-size="3.6" fill="#00f">
<text x="270.7" y="17.1">POPULATE FOR &quot;MODULE ONLY&quot;</text>
<text x="346.8" y="17.1">VOLTAGE MEASUREMENT POINTS</text>
<text x="270.7" y="20.8">POWER CONFIGURATION</text>
<text x="132.6" y="110.2">EXTERNAL RESET (OPT.)</text>
<text x="118.5" y="138.4">CPU TEMPERATURE SENSOR</text>
<text x="301.8" y="138.4">MOSFET TEMPERATURE SENSOR</text>
</g>
<g font-size="3.6" fill="#f0f">
<text x="19.8" y="70.7">1.25V</text>
<text x="19.8" y="74.4">SENSE IS</text>
<text x="19.8" y="78">NOT</text>
<text x="19.8" y="81.7">WORKING</text>
<text x="19.8" y="85.3">HERE</text>
</g>
<g font-size="3.1" fill="#00f">
<text x="118.5" y="67.5">INTERNAL P/U</text>
<text x="115.7" y="185.9">I2C SLAVE ADDR. = 48h/90h</text>
<text x="301.8" y="185.9">I2C SLAVE ADDR. = 49h/92h</text>
</g>
<g font-size="2.5">
<text x="279.7" y="29.9">3V3</text>
<text x="372.8" y="24.3">1V3</text>
<text x="301.8" y="33.3">DNP</text>
<text x="189.5" y="38.4">3V3</text>
<text x="315.8" y="37.3">VFLEX</text>
<text x="377.9" y="41.8">DNP</text>
<text x="76.2" y="44">3V3</text>
<text x="301.8" y="44.6">DNP</text>
<text x="28.2" y="49.7">VFLEX</text>
<text x="148.9" y="50.2">1</text>
<text x="182.5" y="50.2">8</text>
<text x="251.5" y="49.7">3V3</text>
<text x="315.8" y="48.6">VFLEXE</text>
<text x="148.9" y="55.8">2</text>
<text x="182.5" y="55.8">6</text>
<text x="301.8" y="55.9">DNP</text>
<text x="315.8" y="59.8">VEXT</text>
<text x="148.9" y="61.5">3</text>
<text x="182.5" y="61.5">5</text>
<text x="372.2" y="63.8">3V3</text>
<text x="148.9" y="67.1">7</text>
<text x="182.5" y="67.1">4</text>
<text x="182.5" y="69.9">9</text>
<text x="301.8" y="67.1">DNP</text>
<text x="315.8" y="71.1">VEVRSB</text>
<text x="301.8" y="78.4">DNP</text>
<text x="315.8" y="82.4">VDDM</text>
<text x="377.9" y="81.2">DNP</text>
<text x="301.8" y="89.7">DNP</text>
<text x="141" y="92.5">DNP</text>
<text x="310.2" y="103.8">GND_A</text>
<text x="265.6" y="125.8">3V3</text>
<text x="169.8" y="148.3">3V3</text>
<text x="355.9" y="148.3">3V3</text>
<text x="123.5" y="154.5">1</text>
<text x="151.5" y="154.5">8</text>
<text x="309.6" y="154.5">1</text>
<text x="337.6" y="154.5">8</text>
<text x="123.5" y="157.4">2</text>
<text x="309.6" y="157.4">2</text>
<text x="123.5" y="163">7</text>
<text x="123.5" y="165.8">6</text>
<text x="151.5" y="163">3</text>
<text x="309.6" y="163">7</text>
<text x="309.6" y="165.8">6</text>
<text x="337.6" y="163">3</text>
<text x="123.5" y="168.6">5</text>
<text x="151.5" y="168.6">4</text>
<text x="309.6" y="168.6">5</text>
<text x="337.6" y="168.6">4</text>
<text x="79.6" y="190.6">3V3</text>
<text x="195.2" y="213.2">3V3</text>
<text x="106.6" y="216.6">1</text>
<text x="128.9" y="219.4">7</text>
<text x="106.6" y="222.2">2</text>
<text x="229" y="224.5">3V3</text>
<text x="239.1" y="230.7">8</text>
<text x="261.4" y="230.7">4</text>
<text x="106.6" y="239.1">5</text>
<text x="106.6" y="244.8">6</text>
<text x="128.9" y="241.9">3</text>
<text x="324.3" y="253.2">Title</text>
<text x="335.6" y="256">NCF AURIX TC399/397 MCU Module Gen1</text>
<text x="324.3" y="261.7">Size</text>
<text x="335.6" y="261.7">Document Number</text>
<text x="417.3" y="261.7">Rev</text>
<text x="327.1" y="264.5">B</text>
<text x="335.6" y="264.5">NCF_TC397_MCU_GEN1</text>
<text x="420.2" y="264.5">A01</text>
<text x="324.3" y="270.1">Date:</text>
<text x="339" y="270.1">Wednesday, April 18, 2018</text>
<text x="380.7" y="270.1">Sheet</text>
<text x="394.8" y="270.1">10</text>
<text x="403.2" y="270.1">of</text>
<text x="411.7" y="270.1">14</text>
</g>
<g font-size="2.5" fill="#000080">
<text x="287.7" y="33.3">J3</text>
<text x="293.3" y="33.3">JMP2</text>
<text x="152.3" y="41.8">U4</text>
<text x="200.2" y="38.9">C37</text>
<text x="200.2" y="41.8">0.1uF</text>
<text x="377.9" y="36.2">J4</text>
<text x="377.9" y="38.9">JMP2</text>
<text x="84.6" y="47.4">R80</text>
<text x="95.9" y="47.4">0</text>
<text x="152.3" y="44.6">TPS3307-18</text>
<text x="234.1" y="47.4">D1</text>
<text x="287.7" y="44.6">J5</text>
<text x="293.3" y="44.6">JMP2</text>
<text x="234.1" y="50.3">GREEN</text>
<text x="33.9" y="55.9">R81</text>
<text x="53.6" y="55.9">1K</text>
<text x="197.4" y="55.9">R82</text>
<text x="217.2" y="55.9">1K</text>
<text x="287.7" y="55.9">J6</text>
<text x="293.3" y="55.9">JMP2</text>
<text x="36.7" y="61.5">R83</text>
<text x="50.8" y="61.5">0</text>
<text x="287.7" y="67.1">J7</text>
<text x="293.3" y="67.1">JMP2</text>
<text x="63.8" y="72.8">R84</text>
<text x="63.8" y="76.2">1.2K</text>
<text x="377.9" y="75.6">J8</text>
<text x="79" y="78.4">C38</text>
<text x="79" y="81.2">0.1uF</text>
<text x="93.1" y="78.4">C39</text>
<text x="93.1" y="81.2">0.1uF</text>
<text x="107.2" y="78.4">C40</text>
<text x="107.2" y="81.2">0.1uF</text>
<text x="287.7" y="78.4">J9</text>
<text x="293.3" y="78.4">JMP2</text>
<text x="377.9" y="78.4">JMP2</text>
<text x="141" y="86.9">J10</text>
<text x="141" y="89.7">JMP2</text>
<text x="287.7" y="89.7">J11 JMP2</text>
<text x="245.4" y="140.5">R85</text>
<text x="245.4" y="143.3">23K7</text>
<text x="259.5" y="140.5">R86</text>
<text x="259.5" y="143.3">23K7</text>
<text x="126.9" y="146.1">U5</text>
<text x="126.9" y="148.9">TMP75C</text>
<text x="313" y="146.1">U6</text>
<text x="313" y="148.9">TMP75C</text>
<text x="87.5" y="154.6">R88</text>
<text x="101.5" y="154.6">100</text>
<text x="273.6" y="154.6">R89</text>
<text x="287.6" y="154.6">100</text>
<text x="87.5" y="157.4">R87</text>
<text x="101.5" y="157.4">100</text>
<text x="273.6" y="157.4">R90</text>
<text x="287.6" y="157.4">100</text>
<text x="87.5" y="163">R91</text>
<text x="87.5" y="165.8">R93</text>
<text x="104.4" y="163">0</text>
<text x="104.4" y="165.8">0</text>
<text x="273.6" y="165.8">R94</text>
<text x="273.6" y="163">R92</text>
<text x="290.4" y="165.8">0</text>
<text x="290.4" y="163">0</text>
<text x="87.5" y="168.7">R95</text>
<text x="104.4" y="168.7">0</text>
<text x="174.9" y="171.5">C41</text>
<text x="273.6" y="168.7">R96</text>
<text x="290.4" y="168.7">0</text>
<text x="360.9" y="171.5">C42</text>
<text x="174.9" y="174.3">0.1uF</text>
<text x="360.9" y="174.3">0.1uF</text>
<text x="72.2" y="205.3">R97</text>
<text x="72.2" y="208.7">51K</text>
<text x="86.3" y="205.3">R98</text>
<text x="86.3" y="208.7">51K</text>
<text x="110" y="210.9">U7A</text>
<text x="110" y="213.7">SN74LVC2G08</text>
<text x="174.9" y="210.9">D2</text>
<text x="174.9" y="213.7">GREEN</text>
<text x="138.2" y="219.4">R99</text>
<text x="157.9" y="219.4">1K</text>
<text x="242.5" y="222.2">U7C</text>
<text x="242.5" y="225">SN74LVC2G08</text>
<text x="110" y="233.5">U7B</text>
<text x="174.9" y="233.5">D3</text>
<text x="110" y="236.3">SN74LVC2G08</text>
<text x="174.9" y="236.3">GREEN</text>
<text x="234.1" y="239.1">C43</text>
<text x="138.2" y="241.9">R100</text>
<text x="157.9" y="241.9">1K</text>
<text x="234.1" y="241.9">0.1uF</text>
</g>
<g font-size="2.5" fill="#004080">
<text x="153.7" y="51.9">SENSE1</text>
<text x="173.7" y="51.9">VCC</text>
<text x="153.7" y="57.6">SENSE2</text>
<text x="173.9" y="57.6">RST</text>
<text x="153.7" y="63.2">SENSE3</text>
<text x="173.9" y="63.2">RST</text>
<text x="153.7" y="68.9">MR</text>
<text x="166.9" y="71.7">GND_TAB</text>
<text x="173.4" y="68.9">GND</text>
<text x="128.3" y="156.3">SDA</text>
<text x="128.3" y="159.1">SCL</text>
<text x="142.6" y="156.3">VCC</text>
<text x="314.4" y="156.3">SDA</text>
<text x="314.4" y="159.1">SCL</text>
<text x="328.7" y="156.3">VCC</text>
<text x="128.3" y="164.7">A0</text>
<text x="128.3" y="167.6">A1</text>
<text x="139.7" y="164.7">ALERT</text>
<text x="314.4" y="164.7">A0</text>
<text x="314.4" y="167.6">A1</text>
<text x="325.8" y="164.7">ALERT</text>
<text x="128.3" y="170.4">A2</text>
<text x="142.3" y="170.4">GND</text>
<text x="314.4" y="170.4">A2</text>
<text x="328.4" y="170.4">GND</text>
<text x="243.9" y="232.4">VCC</text>
<text x="252.3" y="232.4">GND</text>
</g>
<g font-size="2.5" fill="#f00">
<text x="24.6" y="156">4,13</text>
<text x="33.1" y="156">I2C0_SDA</text>
<text x="226.1" y="154.3">I2C0_SDA</text>
<text x="25.4" y="158.8">4,13</text>
<text x="34" y="158.8">I2C0_SCL</text>
<text x="226.1" y="157.2">I2C0_SCL</text>
<text x="24.9" y="189.8">5,13</text>
<text x="33.5" y="189.8">P20_[7..8]</text>
<text x="51.4" y="222">P20_7</text>
<text x="51.4" y="238.9">P20_8</text>
<text x="24.9" y="246.2">8,13</text>
<text x="32.9" y="246.2">RESET#</text>
</g>
<g font-size="2">
<text x="45.2" y="2.2">5</text>
<text x="129.8" y="2.2">4</text>
<text x="214.3" y="2.2">3</text>
<text x="298.9" y="2.2">2</text>
<text x="383.5" y="2.2">1</text>
<text x=".8" y="38.1">D</text>
<text x="426.5" y="38.1">D</text>
<text x=".8" y="105.1">C</text>
<text x="426.5" y="105.1">C</text>
<text x=".8" y="172">B</text>
<text x="426.5" y="172">B</text>
<text x=".8" y="239">A</text>
<text x="426.5" y="239">A</text>
<text x="45.2" y="272.9">5</text>
<text x="129.8" y="272.9">4</text>
<text x="214.3" y="272.9">3</text>
<text x="298.9" y="272.9">2</text>
<text x="383.5" y="272.9">1</text>
</g>
</svg>
